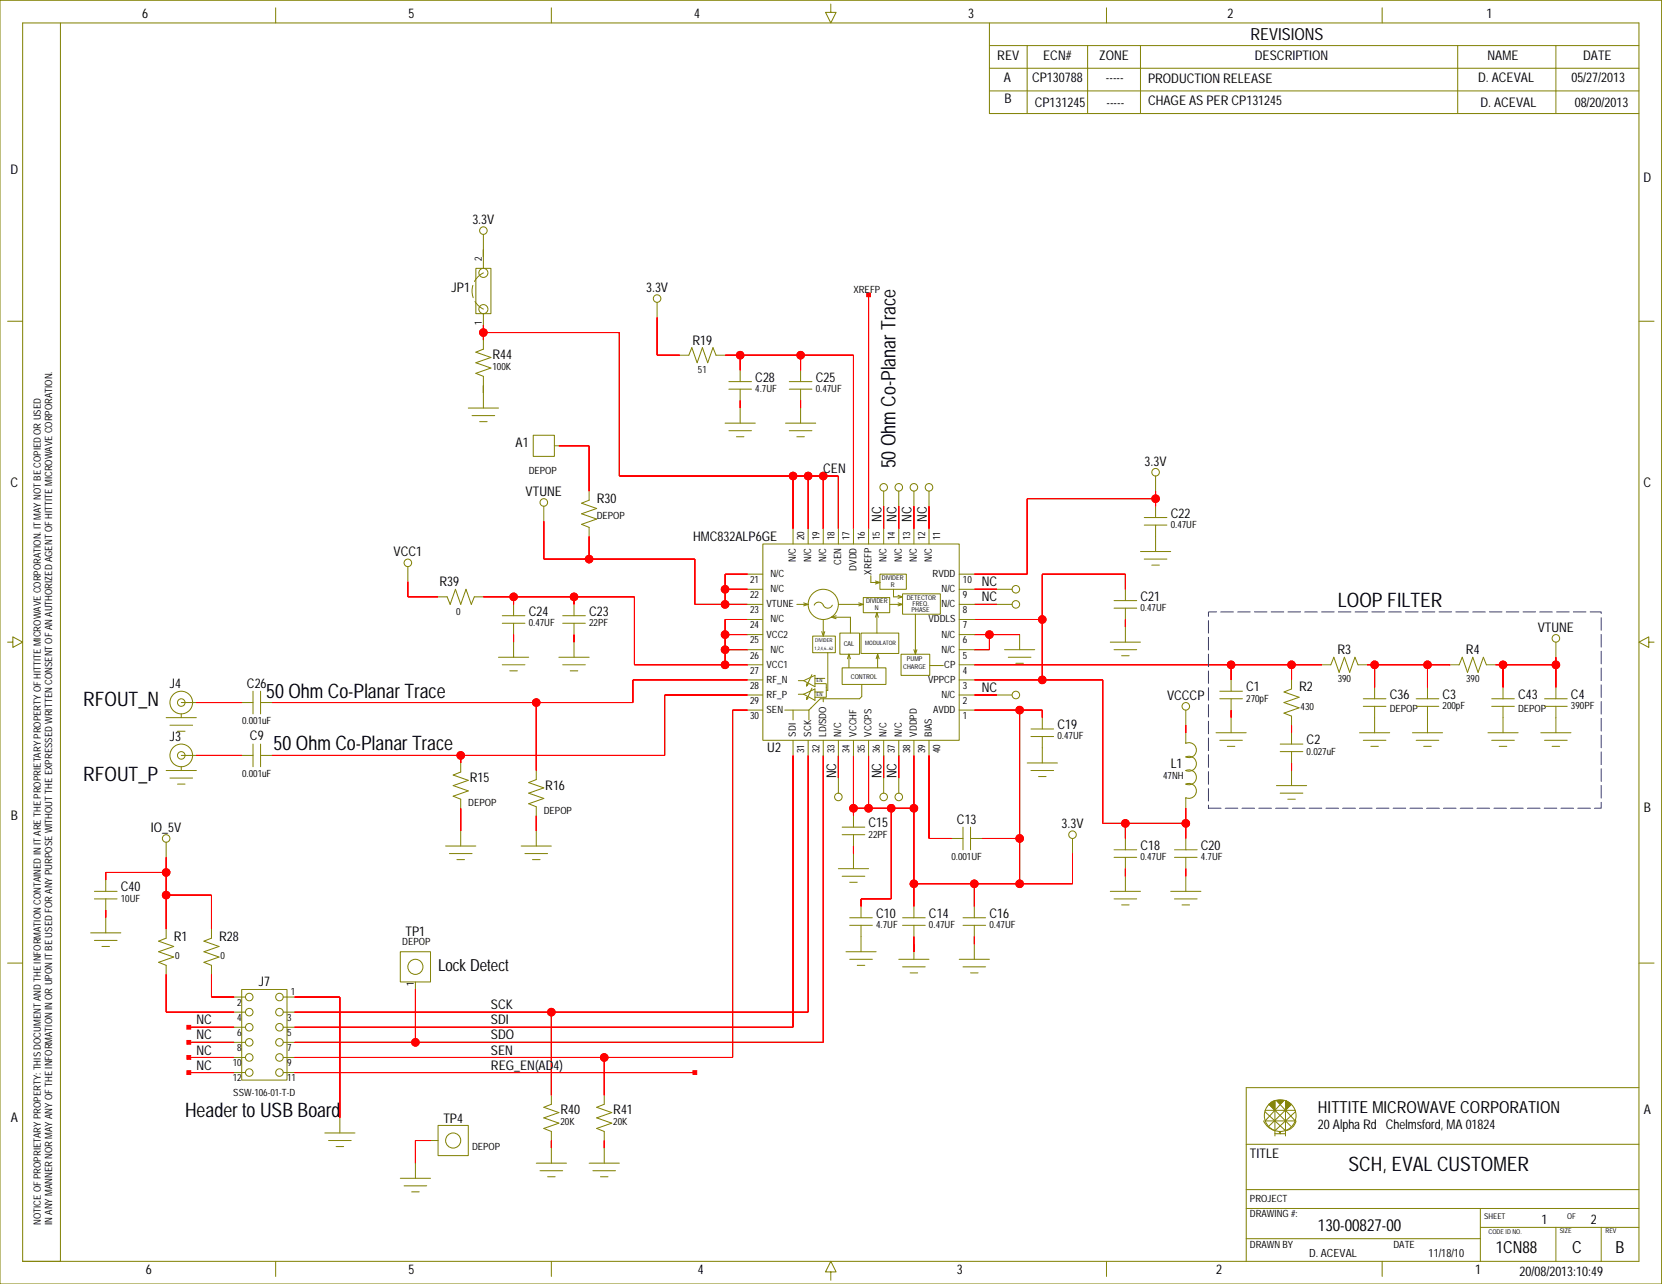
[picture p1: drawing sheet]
<svg xmlns="http://www.w3.org/2000/svg" width="559mm" height="432mm" viewBox="0 0 559 432" stroke-linecap="round" stroke-linejoin="round" font-family="sans-serif">
<g fill="none" stroke="#808000" stroke-width=".34">
<path d="M0 .1h558.7v431.7h-558.7zM7.6 7.7h543.5v416.5h-543.5zM20.3 7.7v416.5M92.7 2.6v5.1M185.4 2.6v5.1M279.3 1.4v2.8h1.8l-1.8 3.5-1.7-3.5h1.7M332.7 7.7v30.5h218.4M332.7 15.3h218.4M345.4 15.3v22.9M365.7 15.3v22.9M372 2.6v5.1M383.5 15.3v22.9"/>
<path d="M464.7 2.6v5.1M490.1 15.3v22.9M523.1 15.3v22.9M332.7 23h218.4M332.7 30.6h218.4M162.5 78.8v11.4M160 90.2h5.1v15.3h-5.1zM2.5 108h5.1M162.5 105.5v3.8M162.5 114.4v3l-2.5 1 5.1 1.8-5.1 1.8 5.1 1.8-5.1 1.7 2.5 1.1v10.6M220.9 101.7v5.1M228.5 119.5h3.1l1-2.6 1.8 5.1 1.8-5.1 1.7 5.1 1.8-5.1 1 2.6h3.1"/>
<path d="M551.1 108h5M157.4 137.2h10.2M158.7 139.8h7.6M245.1 130.9h7.6M245.1 128.3h7.6M248.9 124.5v3.8M248.9 130.9v3.8M248.9 137.2v5.1M265.4 130.9h7.6M265.4 128.3h7.6M269.2 124.5v3.8M269.2 130.9v3.8"/>
<path d="M269.2 137.2v5.1M161.3 141.8h2.5M170.1 143.6h.1M179.3 146.4h7.1v7.1h-7.1zM186.4 149.9h1.5M243.8 142.3h10.1M245.1 144.8h7.6M247.6 146.9h2.5M264.1 142.3h10.2M265.4 144.8h7.6M267.9 146.9h2.5M182.8 170.2v5.1"/>
<path d="M198.1 165.2v3l-2.6 1 5.1 1.8-5.1 1.8 5.1 1.8-5.1 1.7 2.6 1v3.1M266.6 177.9v5M271.7 177.9v5M276.8 177.9v5M281.9 177.9v5M287 177.9v5M292 177.9v5M297.1 165.2v5M297.1 177.9v5M302.2 165.2v5M302.2 177.9v5M307.3 165.2v5"/>
<path d="M307.3 177.9v5M312.3 165.2v5M312.3 177.9v5M384.7 176.6h7.6M384.7 174h7.6M388.5 160.1v5.1M388.5 170.2v3.8M388.5 176.6v8.9M137.1 190.6v5M251.4 198.2h5.1M251.4 193.1h5.1M256.5 182.9h66v66.1h-66z"/>
<path d="M292.8 193.6v2.3h3M294.3 195.4l1.5 .5M295.8 193.1h8.9v5.1h-8.9zM295.8 195.9l-1.5 .5M300.4 198.2v2.5h3.1M303.5 199.7h12.7v6.9h-12.7zM322.5 198.2h5.1M322.5 193.1h5.1M335.2 198.2h5.1M378.4 198.2v3.8M383.5 185.5h10.1M384.7 188h7.6"/>
<path d="M387.3 190h2.5M2.5 215.9h1.8v-1.7l3.3 1.7-3.3 1.8v-1.8M147.3 200.7h3l1 2.6 1.8-5.1 1.8 5.1 1.8-5.1 1.8 5.1 1-2.6h3M168.9 209.6h7.6M168.9 207.1h7.6M172.7 203.3v3.8M172.7 209.6v3.8M172.7 215.9v5.1M189.2 209.6h7.6M189.2 207.1h7.6M193 203.3v3.8M193 209.6v3.8"/>
<path d="M193 215.9v5.1M251.4 203.3h5.1M251.4 218.5h5.1M251.4 213.4h5.1M251.4 208.3h5.1M267.9 203.3h3.8M270.2 202.7l1.5 .6M271.7 203.3l-1.5 .5M273.2 213.9h7.7v5.6h-7.7zM273.8 203.5a1.72 1.72 0 0 1 1.7-1 1.72 1.72 0 0 1 1.5 1.4 1.65 1.65 0 0 0 2.8-.4M276.3 212.4l.5 1.5 .5-1.5M276.8 208.3v5.1"/>
<path d="M278.3 219.5v12.7h-.5M279.6 207.6l1.5 .5M279.6 207.6h6.3v5.3M281.1 207.1l-1.5 .5M281.9 203.3h8.4M282.4 212.9h6.6v7.1h-6.6zM288.7 202.7l1.6 .6M289.5 212.9h12.7v6.9h-12.7zM290.3 201h8.8v5h-8.8zM290.3 203.3l-1.6 .5M294.8 206l-.5 1.6M294.8 206l.5 1.6"/>
<path d="M294.8 206v6.9M299.1 203.3h4.4M301.9 200.2l1.6 .5M301.9 202.7l1.6 .6M303.5 200.7l-1.6 .5M303.5 203.3l-1.6 .5M307.3 218.5l.5 1.5M307.8 206.6v13.4M308.3 218.5l-.5 1.5M322.5 203.3h5.1M322.5 218.5h5.1M322.5 213.4h5.1"/>
<path d="M322.5 208.3h5.1M335.2 203.3h5.1M337.7 218.5h10.2M342.8 213.4v5.1M373.3 215.9h10.2M374.6 218.5h7.6M374.6 204.5h7.6M374.6 202h7.6M378.4 204.5v3.8M378.4 210.9v5M523.1 215.9v5.1M554.4 215.9v-1.7l-3.3 1.7 3.3 1.8v-1.8h1.7"/>
<path d="M60.9 236.3h5.1M81.3 236.3h3.8M85.1 232.5v7.6M87.6 232.5v7.6M87.6 236.3h3.8M167.6 221h10.2M168.9 223.6h7.6M171.4 225.6h2.6M187.9 221h10.2M189.2 223.6h7.6M191.7 225.6h2.6M251.4 233.7h5.1"/>
<path d="M251.4 223.6h5.1M251.4 228.6h5.1M251.4 238.8h5.1M263.8 238.8h8.2M266.6 238.8v3.3M268.4 233.5h1.8M268.4 228.9h1.8M270.2 233.5l3.8-1.8v3.8zM270.2 228.9l3.8-1.8v3.8zM271.2 229.9v.8M271.2 234.5v.7M271.7 234.7l-.5 .5"/>
<path d="M271.7 230.2l-.5 .5M272 238.8v3.3M273 231.4l-1.8 3.8M273 226.9l-1.8 3.8M274 232.7h2.8M274 229.9h3.8M274 228.1h3.3M276.8 235v1M277.8 230.2v4.3h-3.8M283.1 224.6h14.8v5.6h-14.8zM285.4 220v4.6M285.4 220l.5 1.5"/>
<path d="M285.4 220l-.5 1.5M289.7 230.2v4l-.7 .8h-13.2l-3.8 3.8M295.1 220v4.6M295.1 220l-.5 1.5M295.1 220l.5 1.5M303 220h9.6v7.1h-9.6zM312.6 223.8h4.6M322.5 233.7h5.1M322.5 223.6h5.1M322.5 228.6h5.1M322.5 238.8h5.1M335.2 233.7h5.1"/>
<path d="M339 221h7.6M341.6 223.1h2.5M377.1 220.5h2.5M398.7 238.8v5.1M410.1 235h7.6M410.1 232.5h7.6M413.9 228.6v3.9M413.9 235v3.8M434.2 228.6v3.1l-2.5 1 5.1 1.8-5.1 1.8 5.1 1.7-5.1 1.8 2.5 1v3.1M444.4 223.6h3l1.1-2.6 1.7 5.1 1.8-5.1 1.8 5.1 1.8-5.1 1 2.6h3M458.4 237.5h7.6M458.4 235h7.6"/>
<path d="M462.2 231.2v3.8M462.2 237.5v8.9M476.1 237.5h7.7M476.1 235h7.7M480 231.2v3.8M480 237.5v8.9M487.6 223.6h3l1-2.6 1.8 5.1 1.8-5.1 1.8 5.1 1.7-5.1 1.1 2.6h3M501.5 237.5h7.7M501.5 235h7.7M505.3 231.2v3.8M505.3 237.5v8.9M519.3 237.5h7.6"/>
<path d="M519.3 235h7.6M523.1 231.2v3.8M523.1 237.5v8.9M55.9 259.1h10.1M55.9 241.3h10.1M57.1 243.9h7.7M59.7 245.9h2.5M60.9 254h5.1M60.9 240.1v1.2M60.9 257.8v1.3M81.3 254h3.8M85.1 250.2v7.6"/>
<path d="M87.6 254h3.8M87.6 250.2v7.6M154.9 256.6v3l-2.5 1 5 1.8-5 1.8 5 1.8-5 1.8 2.5 1v3M180.3 259.1v3.1l-2.5 1 5 1.8-5 1.7 5 1.8-5 1.8 2.5 1v3.1M266.6 249v5M271.7 249v5M276.8 249v5M281.9 249v5M287 249v5M292 249v5M297.1 249v5M302.2 249v5"/>
<path d="M307.3 249v5M312.3 249v5M345.4 256.6h10.1M346.6 259.1h7.6M346.6 247.7h7.6M346.6 245.2h7.6M350.4 241.3v3.9M350.4 247.7v8.9M398.7 246.4v3.6a2.52 2.52 0 0 1 3.6 2.3 2.52 2.52 0 0 1-3.6 2.2 2.52 2.52 0 0 1 3.6 2.3 2.52 2.52 0 0 1-3.6 2.3 2.52 2.52 0 0 1 3.6 2.3 2.52 2.52 0 0 1-3.6 2.3 2.52 2.52 0 0 1 3.6 2.3 2.52 2.52 0 0 1-3.6 2.3v3.5M408.8 246.4h10.2M410.1 249h7.6M412.7 251h2.5"/>
<path d="M413.9 241.3v5.1M430.4 252.8h7.7M430.4 250.2h7.7M434.2 246.4v3.8M434.2 252.8v3.8M434.2 259.1v5.1M457.1 246.4h10.2M458.4 249h7.6M460.9 251h2.5M474.9 246.4h10.1M476.1 249h7.7M478.7 251h2.5"/>
<path d="M500.3 246.4h10.1M501.5 249h7.7M504.1 251h2.5M518 246.4h10.2M519.3 249h7.6M521.9 251h2.5M523.1 241.3h.1M57.1 261.7h7.7M59.7 263.7h2.5M154.9 279.4v5.1M180.3 279.4v5.1M281.9 261.7v5"/>
<path d="M283.1 278.2h7.7M287 274.4v3.8M297.1 261.7v5M302.2 261.7v5M323.8 278.2v7.6M326.3 278.2v7.6M349.2 261.2h2.5M429.2 264.2h10.1M430.4 266.7h7.7M433 268.8h2.5M31.7 299.7h7.7M35.6 295.9v3.8"/>
<path d="M55.9 283.2v5.1M149.8 284.5h10.2M151.1 287.1h7.6M153.6 289.1h2.6M175.2 284.5h10.2M176.5 287.1h7.6M179 289.1h2.6M281.9 292.1h10.1M283.1 294.7h7.7M283.1 280.7h7.7M285.7 296.7h2.5M287 280.7v3.8"/>
<path d="M287 287.1v5M320 282h3.8M326.3 282h3.8M360.6 282v5.1M373.3 299.7h10.2M374.6 288.3h7.6M374.6 285.8h7.6M378.4 282v3.8M378.4 288.3v3.8M378.4 294.7v5M393.6 299.7h10.2M394.9 288.3h7.6"/>
<path d="M394.9 285.8h7.6M398.7 282v3.8M398.7 288.3v3.8M398.7 294.7v5M30.5 313.7h10.1M31.7 302.3h7.7M31.7 316.3h7.7M34.3 318.3h2.5M35.6 302.3v3.8M35.6 308.6v5.1M55.9 312.4v3.1l-2.6 1 5.1 1.8-5.1 1.8 5.1 1.7-5.1 1.8 2.6 1v3.1M71.1 312.4v3.1l-2.5 1 5 1.8-5 1.8 5 1.7-5 1.8 2.5 1v3.1"/>
<path d="M285.7 311.2h7.6M285.7 308.6h7.6M289.5 304.8v3.8M289.5 311.2v8.9M303.5 311.2h7.6M303.5 308.6h7.6M307.3 304.8v3.8M307.3 311.2v3.8M307.3 317.5v5.1M323.8 311.2h7.6M323.8 308.6h7.6M327.6 304.8v3.8"/>
<path d="M327.6 311.2v3.8M327.6 317.5v5.1M374.6 302.3h7.6M377.1 304.3h2.5M394.9 302.3h7.6M397.4 304.3h2.6M2.5 323.9h5.1M78.7 335.3h3.8M81.3 332.8h15.2v30.4h-15.2zM95.2 335.3h3.8M134.6 320.1h10.1v10.1h-10.1zM137.1 337.8h.1"/>
<path d="M139.7 330.2v2.6M284.4 320.1h10.2M285.7 322.6h7.6M288.2 324.6h2.6M302.2 322.6h10.1M303.5 325.1h7.6M306 327.2h2.5M322.5 322.6h10.2M323.8 325.1h7.6M326.3 327.2h2.6M551.1 323.9h5M78.7 355.6h3.8"/>
<path d="M78.7 350.5h3.8M78.7 345.5h3.8M78.7 340.4h3.8M95.2 355.6h3.8M95.2 350.5h3.8M95.2 345.5h3.8M95.2 340.4h3.8M78.7 360.7h3.8M95.2 360.7h3.8M114.3 375.9v5.1M147.3 378.5h10.1v10.1h-10.1zM185.4 368.3v3.1l-2.6 1 5.1 1.8-5.1 1.7 5.1 1.8-5.1 1.8 2.6 1v3.1"/>
<path d="M203.2 368.3v3.1l-2.6 1 5.1 1.8-5.1 1.7 5.1 1.8-5.1 1.8 2.6 1v3.1M424.9 377l.7 1.2 1.1 1.1 1.9 .9M425.4 373.9l6.8 6.4a4.3 4.3 0 0 0 3.6-3.3M425.4 373.4h10.1M426.9 371.1h1.8M426.9 371.6h1.8M427.1 371.9h1.6M427.1 370.9h1.6M427.4 370.6h1.3M427.4 372.1h1.3M427.6 372.4h1.1M427.9 370.3h.8"/>
<path d="M427.9 372.6h.8M428.1 372.9h.6M428.4 370.1h.3v11.9M428.4 373.1h.3M428.7 371.4h-2.1l7.4 7.3M429.2 370.1l6.3 6.8h-10.1l6.3-6.8zM429.4 370.3h2M429.7 370.6h1.5M429.9 370.9h1M430.2 371.1h.5M432.2 373.1h.1M432.2 370.1h.1"/>
<path d="M432.2 371.9h1.5M432.2 370.3h.5M432.2 370.6h1M432.2 370.9h1.3M432.2 371.1h1.8M432.2 371.4h1.8M432.2 371.6h1.8M432.2 372.1h1.3M432.2 372.4h1M432.2 372.6h.8M432.2 372.9h.5M432.2 373.1h.3"/>
<path d="M432.2 370.1v11.9M434.2 371.4l-7.6 7.3M435.5 373.9l-6.8 6.3M551.1 365.8h-132.1v58.4M109.2 381h10.2M110.5 383.6h7.6M113 385.6h2.5M134.6 396.2h10.1M135.9 398.8h7.6M139.7 381h.1M139.7 391.2v5M144.7 383.6h2.6"/>
<path d="M180.3 391.2h10.2M181.6 393.7h7.6M184.1 395.7h2.5M185.4 386.1v5.1M198.1 391.2h10.1M199.3 393.7h7.7M201.9 395.7h2.5M203.2 386.1v5.1M419 384.8h132.1M428.7 381.3h1.5M430.2 381h.2l-.2 .3M430.2 380.8h.2"/>
<path d="M430.2 381.3v-.8h.2v.8h1.8M138.4 400.8h2.5M419 406.4h132.1M419 416.6h78.7M419 400.1h132.1M497.7 406.4v17.8M497.7 412.8h53.4M523.1 412.8v11.4M538.4 412.8v11.4M92.7 424.2v5.1M185.4 424.2v5.1M279.3 427.7h1.8l-1.8-3.5-1.7 3.5h1.7v2.8"/>
<path d="M372 424.2v5.1M464.7 424.2v5.1"/>
<circle cx="162.5" cy="77.6" r="1.27"/>
<circle cx="162.5" cy="91.8" r="1.52"/>
<circle cx="162.5" cy="104" r="1.52"/>
<circle cx="220.9" cy="100.4" r="1.27"/>
<circle cx="388.5" cy="158.8" r="1.27"/>
<circle cx="182.8" cy="169" r="1.27"/>
<circle cx="297.1" cy="163.9" r="1.27"/>
<circle cx="302.2" cy="163.9" r="1.27"/>
<circle cx="307.3" cy="163.9" r="1.27"/>
<circle cx="312.3" cy="163.9" r="1.27"/>
<circle cx="137.1" cy="189.3" r="1.27"/>
<circle cx="341.6" cy="198.2" r="1.27"/>
<circle cx="276.8" cy="203.3" r="5.1"/>
<circle cx="341.6" cy="203.3" r="1.27"/>
<circle cx="523.1" cy="214.7" r="1.27"/>
<circle cx="60.9" cy="236.3" r="3.8"/>
<circle cx="60.9" cy="236.3" r="1.27"/>
<circle cx="341.6" cy="233.7" r="1.27"/>
<circle cx="398.7" cy="237.5" r="1.27"/>
<circle cx="60.9" cy="254" r="3.8"/>
<circle cx="60.9" cy="254" r="1.27"/>
<circle cx="281.9" cy="268" r="1.27"/>
<circle cx="297.1" cy="268" r="1.27"/>
<circle cx="302.2" cy="268" r="1.27"/>
<circle cx="55.9" cy="282" r="1.27"/>
<circle cx="360.6" cy="280.7" r="1.27"/>
<circle cx="83.8" cy="335.3" r="1.27"/>
<circle cx="94" cy="335.3" r="1.27"/>
<circle cx="139.7" cy="325.1" r="2.54"/>
<circle cx="83.8" cy="350.5" r="1.27"/>
<circle cx="83.8" cy="345.5" r="1.27"/>
<circle cx="83.8" cy="355.6" r="1.27"/>
<circle cx="83.8" cy="340.4" r="1.27"/>
<circle cx="94" cy="350.5" r="1.27"/>
<circle cx="94" cy="355.6" r="1.27"/>
<circle cx="94" cy="345.5" r="1.27"/>
<circle cx="94" cy="340.4" r="1.27"/>
<circle cx="83.8" cy="360.7" r="1.27"/>
<circle cx="94" cy="360.7" r="1.27"/>
<circle cx="430.4" cy="375.2" r="5.3"/>
<circle cx="152.4" cy="383.6" r="2.54"/>
</g>
<path d="M162.5 91.8a6.8 6.8 0 0 0-3.8 6.1 6.8 6.8 0 0 0 3.8 6.1" fill="none" stroke="#808000" stroke-width=".34" stroke-dasharray="4.2 1.4"/>
<g fill="#f00" stroke="#f00" stroke-width=".34">
<path d="M480 223.6v7.6z" fill-rule="evenodd"/>
<path d="M462.2 223.6h17.8z" fill-rule="evenodd"/>
<path d="M480 223.6h7.6z" fill-rule="evenodd"/>
<path d="M462.2 223.6v7.6z" fill-rule="evenodd"/>
<path d="M459.6 223.6h2.6z" fill-rule="evenodd"/>
<path d="M297.1 170.2v7.7z" fill-rule="evenodd"/>
<path d="M302.2 254v7.7z" fill-rule="evenodd"/>
<path d="M297.1 254v7.7z" fill-rule="evenodd"/>
<path d="M327.6 198.2h7.6z" fill-rule="evenodd"/>
<path d="M327.6 203.3h7.6z" fill-rule="evenodd"/>
<path d="M327.6 233.7h7.6z" fill-rule="evenodd"/>
<path d="M302.2 170.2v7.7z" fill-rule="evenodd"/>
<path d="M307.3 170.2v7.7z" fill-rule="evenodd"/>
<path d="M312.3 170.2v7.7z" fill-rule="evenodd"/>
<path d="M281.9 254v7.7z" fill-rule="evenodd"/>
<path d="M198.1 180.4v7.6z" fill-rule="evenodd"/>
<path d="M243.8 203.3h7.6z" fill-rule="evenodd"/>
<path d="M243.8 198.2h7.6z" fill-rule="evenodd"/>
<path d="M243.8 193.1h7.6z" fill-rule="evenodd"/>
<path d="M243.8 193.1v5.1z" fill-rule="evenodd"/>
<path d="M243.8 198.2v5.1z" fill-rule="evenodd"/>
<path d="M233.6 203.3h10.2z" fill-rule="evenodd"/>
<path d="M233.6 188v15.3z" fill-rule="evenodd"/>
<path d="M198.1 188h35.5z" fill-rule="evenodd"/>
<path d="M182.8 188h15.3z" fill-rule="evenodd"/>
<path d="M182.8 175.3v12.7z" fill-rule="evenodd"/>
<path d="M523.1 221v2.6z" fill-rule="evenodd"/>
<path d="M505.3 223.6v7.6z" fill-rule="evenodd"/>
<path d="M502.8 223.6h2.5z" fill-rule="evenodd"/>
<path d="M505.3 223.6h17.8z" fill-rule="evenodd"/>
<path d="M523.1 223.6v7.6z" fill-rule="evenodd"/>
<path d="M162.5 200.7h10.2z" fill-rule="evenodd"/>
<path d="M243.8 223.6h7.6z" fill-rule="evenodd"/>
<path d="M243.8 218.5h7.6z" fill-rule="evenodd"/>
<path d="M243.8 213.4h7.6z" fill-rule="evenodd"/>
<path d="M243.8 208.3h7.6z" fill-rule="evenodd"/>
<path d="M243.8 208.3v5.1z" fill-rule="evenodd"/>
<path d="M243.8 218.5v5.1z" fill-rule="evenodd"/>
<path d="M243.8 213.4v5.1z" fill-rule="evenodd"/>
<path d="M213.3 223.6h30.5z" fill-rule="evenodd"/>
<path d="M193 200.7h20.3z" fill-rule="evenodd"/>
<path d="M193 200.7v2.6z" fill-rule="evenodd"/>
<path d="M172.7 200.7h20.3z" fill-rule="evenodd"/>
<path d="M172.7 200.7v2.6z" fill-rule="evenodd"/>
<path d="M213.3 200.7v22.9z" fill-rule="evenodd"/>
<path d="M198.1 149.9v15.3z" fill-rule="evenodd"/>
<path d="M187.9 149.9h10.2z" fill-rule="evenodd"/>
<path d="M71.1 327.7v7.6z" fill-rule="evenodd"/>
<path d="M71.1 335.3h7.6z" fill-rule="evenodd"/>
<path d="M434.2 243.9v2.5z" fill-rule="evenodd"/>
<path d="M327.6 213.4h5.1z" fill-rule="evenodd"/>
<path d="M327.6 218.5h5.1z" fill-rule="evenodd"/>
<path d="M332.7 213.4v5.1z" fill-rule="evenodd"/>
<path d="M332.7 213.4h10.1z" fill-rule="evenodd"/>
<path d="M327.6 315v2.5z" fill-rule="evenodd"/>
<path d="M398.7 292.1v2.6z" fill-rule="evenodd"/>
<path d="M248.9 134.7v2.5z" fill-rule="evenodd"/>
<path d="M413.9 238.8v2.5z" fill-rule="evenodd"/>
<path d="M35.6 306.1v2.5z" fill-rule="evenodd"/>
<path d="M139.7 383.6v7.6z" fill-rule="evenodd"/>
<path d="M139.7 383.6h5z" fill-rule="evenodd"/>
<path d="M172.7 213.4v2.5z" fill-rule="evenodd"/>
<path d="M193 213.4v2.5z" fill-rule="evenodd"/>
<path d="M307.3 317.5v2.6z" fill-rule="evenodd"/>
<path d="M307.3 315v5.1z" fill-rule="evenodd"/>
<path d="M434.2 256.6v2.5z" fill-rule="evenodd"/>
<path d="M378.4 208.3v2.6z" fill-rule="evenodd"/>
<path d="M378.4 292.1v2.6z" fill-rule="evenodd"/>
<path d="M269.2 134.7v2.5z" fill-rule="evenodd"/>
<path d="M114.3 335.3v40.6z" fill-rule="evenodd"/>
<path d="M99 335.3h15.3z" fill-rule="evenodd"/>
<path d="M287 284.5v2.6z" fill-rule="evenodd"/>
<path d="M180.3 274.4v5z" fill-rule="evenodd"/>
<path d="M154.9 271.8v7.6z" fill-rule="evenodd"/>
<path d="M203.2 383.6v2.5z" fill-rule="evenodd"/>
<path d="M185.4 383.6v2.5z" fill-rule="evenodd"/>
<path d="M312.3 254v28z" fill-rule="evenodd"/>
<path d="M312.3 282h7.7z" fill-rule="evenodd"/>
<path d="M55.9 327.7v12.7z" fill-rule="evenodd"/>
<path d="M55.9 340.4h22.8z" fill-rule="evenodd"/>
<path d="M327.6 223.6h86.3z" fill-rule="evenodd"/>
<path d="M413.9 223.6v5z" fill-rule="evenodd"/>
<path d="M413.9 223.6h20.3z" fill-rule="evenodd"/>
<path d="M434.2 223.6h10.2z" fill-rule="evenodd"/>
<path d="M434.2 223.6v5z" fill-rule="evenodd"/>
<path d="M185.4 340.4v27.9z" fill-rule="evenodd"/>
<path d="M99 340.4h86.4z" fill-rule="evenodd"/>
<path d="M271.7 254v86.4z" fill-rule="evenodd"/>
<path d="M185.4 340.4h86.3z" fill-rule="evenodd"/>
<path d="M266.6 254v91.5z" fill-rule="evenodd"/>
<path d="M99 345.5h167.6z" fill-rule="evenodd"/>
<path d="M203.2 355.6v12.7z" fill-rule="evenodd"/>
<path d="M99 355.6h104.2z" fill-rule="evenodd"/>
<path d="M246.3 238.8h5.1z" fill-rule="evenodd"/>
<path d="M246.3 238.8v116.8z" fill-rule="evenodd"/>
<path d="M203.2 355.6h43.1z" fill-rule="evenodd"/>
<path d="M276.8 254v96.5z" fill-rule="evenodd"/>
<path d="M139.7 350.5h137.1z" fill-rule="evenodd"/>
<path d="M99 350.5h40.7z" fill-rule="evenodd"/>
<path d="M139.7 332.8v17.7z" fill-rule="evenodd"/>
<path d="M66 254h15.3z" fill-rule="evenodd"/>
<path d="M154.9 254v2.6z" fill-rule="evenodd"/>
<path d="M91.4 254h63.5z" fill-rule="evenodd"/>
<path d="M154.9 254h68.6z" fill-rule="evenodd"/>
<path d="M223.5 233.7v20.3z" fill-rule="evenodd"/>
<path d="M223.5 233.7h27.9z" fill-rule="evenodd"/>
<path d="M180.3 236.3v22.8z" fill-rule="evenodd"/>
<path d="M91.4 236.3h88.9z" fill-rule="evenodd"/>
<path d="M180.3 236.3h32.5z" fill-rule="evenodd"/>
<path d="M212.8 228.6v7.7z" fill-rule="evenodd"/>
<path d="M212.8 228.6h38.6z" fill-rule="evenodd"/>
<path d="M66 236.3h15.3z" fill-rule="evenodd"/>
<path d="M287 119.5v58.4z" fill-rule="evenodd"/>
<path d="M269.2 119.5h17.8z" fill-rule="evenodd"/>
<path d="M243.8 119.5h5.1z" fill-rule="evenodd"/>
<path d="M269.2 119.5v5z" fill-rule="evenodd"/>
<path d="M248.9 119.5h20.3z" fill-rule="evenodd"/>
<path d="M248.9 119.5v5z" fill-rule="evenodd"/>
<path d="M327.6 238.8h15.2z" fill-rule="evenodd"/>
<path d="M287 254v17.8z" fill-rule="evenodd"/>
<path d="M292 254v17.8z" fill-rule="evenodd"/>
<path d="M307.3 254v17.8z" fill-rule="evenodd"/>
<path d="M360.6 287.1v10.1z" fill-rule="evenodd"/>
<path d="M342.8 297.2h17.8z" fill-rule="evenodd"/>
<path d="M287 271.8v2.6z" fill-rule="evenodd"/>
<path d="M289.5 302.3v2.5z" fill-rule="evenodd"/>
<path d="M330.1 282h12.7z" fill-rule="evenodd"/>
<path d="M327.6 297.2v7.6z" fill-rule="evenodd"/>
<path d="M307.3 297.2v7.6z" fill-rule="evenodd"/>
<path d="M299.7 271.8v30.5z" fill-rule="evenodd"/>
<path d="M307.3 271.8v25.4z" fill-rule="evenodd"/>
<path d="M350.4 238.8v2.5z" fill-rule="evenodd"/>
<path d="M342.8 238.8h7.6z" fill-rule="evenodd"/>
<path d="M327.6 297.2h15.2z" fill-rule="evenodd"/>
<path d="M307.3 297.2h20.3z" fill-rule="evenodd"/>
<path d="M289.5 302.3h10.2z" fill-rule="evenodd"/>
<path d="M299.7 271.8h7.6z" fill-rule="evenodd"/>
<path d="M287 271.8h5z" fill-rule="evenodd"/>
<path d="M292 271.8h7.7z" fill-rule="evenodd"/>
<path d="M342.8 282v15.2z" fill-rule="evenodd"/>
<path d="M342.8 238.8v43.2z" fill-rule="evenodd"/>
<path d="M327.6 193.1h17.8z" fill-rule="evenodd"/>
<path d="M345.4 167.7h43.1z" fill-rule="evenodd"/>
<path d="M388.5 165.2v2.5z" fill-rule="evenodd"/>
<path d="M388.5 167.7v2.5z" fill-rule="evenodd"/>
<path d="M345.4 167.7v25.4z" fill-rule="evenodd"/>
<path d="M220.9 119.5h7.6z" fill-rule="evenodd"/>
<path d="M220.9 106.8v12.7z" fill-rule="evenodd"/>
<path d="M398.7 243.9v2.5z" fill-rule="evenodd"/>
<path d="M137.1 200.7h10.2z" fill-rule="evenodd"/>
<path d="M137.1 195.6v5.1z" fill-rule="evenodd"/>
<path d="M292 99.1v78.8z" fill-rule="evenodd"/>
<path d="M291.4 98.5h1.3v1.3h-1.3z" fill-rule="evenodd"/>
<path d="M350.4 208.3v20.3z" fill-rule="evenodd"/>
<path d="M327.6 208.3h22.8z" fill-rule="evenodd"/>
<path d="M350.4 193.1h28z" fill-rule="evenodd"/>
<path d="M378.4 193.1v5.1z" fill-rule="evenodd"/>
<path d="M350.4 193.1v15.2z" fill-rule="evenodd"/>
<path d="M327.6 228.6h22.8z" fill-rule="evenodd"/>
<path d="M398.7 271.8v5.1z" fill-rule="evenodd"/>
<path d="M350.4 228.6h20.4z" fill-rule="evenodd"/>
<path d="M370.8 228.6v48.3z" fill-rule="evenodd"/>
<path d="M370.8 276.9h7.6z" fill-rule="evenodd"/>
<path d="M398.7 276.9v5.1z" fill-rule="evenodd"/>
<path d="M378.4 276.9h20.3z" fill-rule="evenodd"/>
<path d="M378.4 276.9v5.1z" fill-rule="evenodd"/>
<path d="M63.5 355.6h15.2z" fill-rule="evenodd"/>
<path d="M62.9 355h1.2v1.3h-1.2z" fill-rule="evenodd"/>
<path d="M63.5 350.5h15.2z" fill-rule="evenodd"/>
<path d="M62.9 349.9h1.2v1.3h-1.2z" fill-rule="evenodd"/>
<path d="M63.5 345.5h15.2z" fill-rule="evenodd"/>
<path d="M62.9 344.8h1.2v1.3h-1.2z" fill-rule="evenodd"/>
<path d="M63.5 360.7h15.2z" fill-rule="evenodd"/>
<path d="M62.9 360.1h1.2v1.2h-1.2z" fill-rule="evenodd"/>
<path d="M208.2 111.8v48.3z" fill-rule="evenodd"/>
<path d="M208.2 160.1h58.4z" fill-rule="evenodd"/>
<path d="M271.7 160.1v17.8z" fill-rule="evenodd"/>
<path d="M276.8 160.1v17.8z" fill-rule="evenodd"/>
<path d="M281.9 160.1v17.8z" fill-rule="evenodd"/>
<path d="M276.8 160.1h5.1z" fill-rule="evenodd"/>
<path d="M271.7 160.1h5.1z" fill-rule="evenodd"/>
<path d="M266.6 160.1h5.1z" fill-rule="evenodd"/>
<path d="M266.6 160.1v17.8z" fill-rule="evenodd"/>
<path d="M162.5 111.8v2.6z" fill-rule="evenodd"/>
<path d="M162.5 109.3v2.5z" fill-rule="evenodd"/>
<path d="M162.5 111.8h45.7z" fill-rule="evenodd"/>
<path d="M99 360.7h134.6z" fill-rule="evenodd"/>
<path d="M233 360.1h1.3v1.2h-1.3z" fill-rule="evenodd"/>
<path d="M71.1 301v11.4z" fill-rule="evenodd"/>
<path d="M55.9 301h15.2z" fill-rule="evenodd"/>
<path d="M55.9 301v11.4z" fill-rule="evenodd"/>
<path d="M35.6 293.4v2.5z" fill-rule="evenodd"/>
<path d="M35.6 293.4h20.3z" fill-rule="evenodd"/>
<path d="M55.9 288.3v5.1z" fill-rule="evenodd"/>
<path d="M55.9 293.4v7.6z" fill-rule="evenodd"/>
<circle cx="480" cy="223.6" r="1.27"/>
<circle cx="462.2" cy="223.6" r="1.27"/>
<circle cx="243.8" cy="198.2" r="1.27"/>
<circle cx="243.8" cy="203.3" r="1.27"/>
<circle cx="198.1" cy="188" r="1.27"/>
<circle cx="505.3" cy="223.6" r="1.27"/>
<circle cx="523.1" cy="223.6" r="1.27"/>
<circle cx="243.8" cy="218.5" r="1.27"/>
<circle cx="243.8" cy="213.4" r="1.27"/>
<circle cx="243.8" cy="223.6" r="1.27"/>
<circle cx="193" cy="200.7" r="1.27"/>
<circle cx="172.7" cy="200.7" r="1.27"/>
<circle cx="332.7" cy="213.4" r="1.27"/>
<circle cx="413.9" cy="223.6" r="1.27"/>
<circle cx="434.2" cy="223.6" r="1.27"/>
<circle cx="185.4" cy="340.4" r="1.27"/>
<circle cx="203.2" cy="355.6" r="1.27"/>
<circle cx="139.7" cy="350.5" r="1.27"/>
<circle cx="154.9" cy="254" r="1.27"/>
<circle cx="180.3" cy="236.3" r="1.27"/>
<circle cx="269.2" cy="119.5" r="1.27"/>
<circle cx="248.9" cy="119.5" r="1.27"/>
<circle cx="307.3" cy="297.2" r="1.27"/>
<circle cx="327.6" cy="297.2" r="1.27"/>
<circle cx="307.3" cy="271.8" r="1.27"/>
<circle cx="287" cy="271.8" r="1.27"/>
<circle cx="292" cy="271.8" r="1.27"/>
<circle cx="299.7" cy="271.8" r="1.27"/>
<circle cx="342.8" cy="297.2" r="1.27"/>
<circle cx="342.8" cy="282" r="1.27"/>
<circle cx="342.8" cy="238.8" r="1.27"/>
<circle cx="388.5" cy="167.7" r="1.27"/>
<circle cx="350.4" cy="208.3" r="1.27"/>
<circle cx="350.4" cy="228.6" r="1.27"/>
<circle cx="398.7" cy="276.9" r="1.27"/>
<circle cx="378.4" cy="276.9" r="1.27"/>
<circle cx="276.8" cy="160.1" r="1.27"/>
<circle cx="271.7" cy="160.1" r="1.27"/>
<circle cx="266.6" cy="160.1" r="1.27"/>
<circle cx="162.5" cy="111.8" r="1.27"/>
<circle cx="55.9" cy="301" r="1.27"/>
<circle cx="55.9" cy="293.4" r="1.27"/>
</g>
<g fill="none" stroke="#f00" stroke-width=".34">
<path d="M292 99.1v78.8M162.5 111.8h45.7v48.3h73.7v17.8M162.5 109.3v5.1M220.9 106.8v12.7h7.6M243.8 119.5h43.2v58.4M248.9 119.5v5M269.2 119.5v5M248.9 134.7v2.5M269.2 134.7v2.5M187.9 149.9h10.2v15.3M182.8 175.3v12.7h50.8v15.3h17.8M266.6 160.1v17.8"/>
<path d="M271.7 160.1v17.8M276.8 160.1v17.8M297.1 170.2v7.7M302.2 170.2v7.7M307.3 170.2v7.7M312.3 170.2v7.7M388.5 167.7h-43.1v25.4h-17.8M388.5 165.2v5M137.1 195.6v5.1h10.2M198.1 180.4v7.6M243.8 198.2h7.6M251.4 193.1h-7.6v10.2"/>
<path d="M327.6 198.2h7.6M378.4 198.2v-5.1h-28v35.5M388.5 180.4h.1M162.5 200.7h50.8v22.9h38.1M172.7 200.7v2.6M172.7 213.4v2.5M193 200.7v2.6M193 213.4v2.5M243.8 218.5h7.6M243.8 213.4h7.6M251.4 208.3h-7.6v15.3M327.6 203.3h7.6"/>
<path d="M327.6 213.4h15.2M327.6 208.3h22.8M332.7 213.4v5.1h-5.1M378.4 208.3v2.6M66 236.3h15.3M180.3 236.3v22.8M251.4 233.7h-27.9v20.3h-132.1M251.4 238.8h-5.1v116.8h-147.3M251.4 228.6h-38.6v7.7h-121.4M327.6 223.6h116.8M327.6 233.7h7.6M327.6 238.8h22.8v2.5"/>
<path d="M327.6 228.6h43.2v48.3h27.9M342.8 238.8v58.4M413.9 223.6v5M413.9 238.8v2.5M434.2 223.6v5M459.6 223.6h28M462.2 223.6v7.6M480 223.6v7.6M502.8 223.6h20.3M505.3 223.6v7.6M523.1 221v10.2M66 254h15.3"/>
<path d="M154.9 254v2.6M266.6 254v91.5h-167.6M271.7 254v86.4h-172.7M276.8 254v96.5h-177.8M281.9 254v7.7M287 254v20.4M292 254v17.8M297.1 254v7.7M302.2 254v7.7M307.3 254v50.8M312.3 254v28h7.7M350.4 251.5h.1"/>
<path d="M398.7 243.9v2.5M434.2 243.9v2.5M434.2 256.6v2.5M462.2 241.3h.1M480 241.3h.1M505.3 241.3h.1M154.9 271.8v7.6M180.3 274.4v5M287 271.8h20.3M299.7 271.8v30.5h-10.2v2.5M378.4 276.9v5.1M398.7 271.8v10.2"/>
<path d="M55.9 293.4h-20.3v2.5M55.9 288.3v24.1M287 284.5v2.6M327.6 297.2v7.6M330.1 282h12.7M360.6 287.1v10.1h-53.3M378.4 292.1v2.6M398.7 292.1v2.6M35.6 306.1v2.5M55.9 301h15.2v11.4M289.5 315h.1M307.3 315v5.1"/>
<path d="M327.6 315v2.5M55.9 327.7v12.7h22.8M71.1 327.7v7.6h7.6M99 335.3h15.3v40.6M139.7 332.8v17.7M63.5 345.5h15.2M63.5 355.6h15.2M63.5 350.5h15.2M185.4 340.4v27.9M203.2 355.6v12.7M63.5 360.7h15.2M99 360.7h134.6"/>
<path d="M144.7 383.6h-5v7.6M185.4 383.6v2.5M203.2 383.6v2.5"/>
<circle cx="162.5" cy="111.8" r="1.27"/>
<circle cx="248.9" cy="119.5" r="1.27"/>
<circle cx="269.2" cy="119.5" r="1.27"/>
<circle cx="266.6" cy="160.1" r="1.27"/>
<circle cx="271.7" cy="160.1" r="1.27"/>
<circle cx="276.8" cy="160.1" r="1.27"/>
<circle cx="388.5" cy="167.7" r="1.27"/>
<circle cx="198.1" cy="188" r="1.27"/>
<circle cx="243.8" cy="198.2" r="1.27"/>
<circle cx="172.7" cy="200.7" r="1.27"/>
<circle cx="193" cy="200.7" r="1.27"/>
<circle cx="243.8" cy="203.3" r="1.27"/>
<circle cx="243.8" cy="218.5" r="1.27"/>
<circle cx="243.8" cy="213.4" r="1.27"/>
<circle cx="332.7" cy="213.4" r="1.27"/>
<circle cx="350.4" cy="208.3" r="1.27"/>
<circle cx="180.3" cy="236.3" r="1.27"/>
<circle cx="243.8" cy="223.6" r="1.27"/>
<circle cx="342.8" cy="238.8" r="1.27"/>
<circle cx="350.4" cy="228.6" r="1.27"/>
<circle cx="413.9" cy="223.6" r="1.27"/>
<circle cx="434.2" cy="223.6" r="1.27"/>
<circle cx="462.2" cy="223.6" r="1.27"/>
<circle cx="480" cy="223.6" r="1.27"/>
<circle cx="505.3" cy="223.6" r="1.27"/>
<circle cx="523.1" cy="223.6" r="1.27"/>
<circle cx="154.9" cy="254" r="1.27"/>
<circle cx="287" cy="271.8" r="1.27"/>
<circle cx="292" cy="271.8" r="1.27"/>
<circle cx="299.7" cy="271.8" r="1.27"/>
<circle cx="307.3" cy="271.8" r="1.27"/>
<circle cx="378.4" cy="276.9" r="1.27"/>
<circle cx="398.7" cy="276.9" r="1.27"/>
<circle cx="55.9" cy="293.4" r="1.27"/>
<circle cx="307.3" cy="297.2" r="1.27"/>
<circle cx="327.6" cy="297.2" r="1.27"/>
<circle cx="342.8" cy="282" r="1.27"/>
<circle cx="342.8" cy="297.2" r="1.27"/>
<circle cx="55.9" cy="301" r="1.27"/>
<circle cx="139.7" cy="350.5" r="1.27"/>
<circle cx="185.4" cy="340.4" r="1.27"/>
<circle cx="203.2" cy="355.6" r="1.27"/>
</g>
<g fill="#808000" stroke="#808000" stroke-width=".34">
<path d="M162.5 129.6v2.5z" fill-rule="evenodd"/>
<path d="M162.5 83.9v2.5z" fill-rule="evenodd"/>
</g>
<path d="M406.3 205.8h132.1v66h-132.1z" fill="none" stroke="#00f" stroke-width=".34" stroke-dasharray="4.2 1.4"/>
<g font-size="6.7">
<text x="301" y="157.5" transform="rotate(-90 301 157.5)">50 Ohm Co-Planar Trace</text>
<text x="449.9" y="204.1">LOOP FILTER</text>
<text x="27.9" y="237.4">RFOUT_N</text>
<text x="89.5" y="234.6">50 Ohm Co-Planar Trace</text>
<text x="92" y="252.4">50 Ohm Co-Planar Trace</text>
<text x="27.9" y="262.7">RFOUT_P</text>
<text x="62.2" y="375.7">Header to USB Board</text>
<text x="453.4" y="393.7">SCH, EVAL CUSTOMER</text>
</g>
<g font-size="5.6">
<text x="420.4" y="13.4">REVISIONS</text>
<text x="147.3" y="326.5">Lock Detect</text>
<text x="443.1" y="374.2">HITTITE MICROWAVE CORPORATION</text>
<text x="443.1" y="414.1">130-00827-00</text>
<text x="502.9" y="421.3">1CN88</text>
<text x="528.6" y="421.3">C</text>
<text x="543.2" y="421.3">B</text>
</g>
<g font-size="4.5">
<text x="47.8" y="6">6</text>
<text x="137.4" y="6">5</text>
<text x="233.4" y="6">4</text>
<text x="325.6" y="6">3</text>
<text x="412.7" y="6">2</text>
<text x="499.8" y="6">1</text>
<text x="335.3" y="20.2">REV</text>
<text x="350.7" y="20.2">ECN#</text>
<text x="369.6" y="20.2">ZONE</text>
<text x="421.9" y="20.2">DESCRIPTION</text>
<text x="500.1" y="20.2">NAME</text>
<text x="532.3" y="20.2">DATE</text>
<text x="337.6" y="27.6">A</text>
<text x="347" y="27.6">CP130788</text>
<text x="371.8" y="27.6">-----</text>
<text x="386" y="28.1">PRODUCTION RELEASE</text>
<text x="496.9" y="27.6">D. ACEVAL</text>
<text x="528.3" y="27.6">05/27/2013</text>
<text x="337.7" y="34.7">B</text>
<text x="347.9" y="36">CP131245</text>
<text x="372" y="36">-----</text>
<text x="386" y="35.4">CHAGE AS PER CP131245</text>
<text x="497.7" y="36">D. ACEVAL</text>
<text x="529.5" y="36">08/20/2013</text>
<text x="3.5" y="58.6">D</text>
<text x="552.5" y="61.1">D</text>
<text x="158.8" y="75.3">3.3V</text>
<text x="151.8" y="98.2">JP1</text>
<text x="217.2" y="98.2">3.3V</text>
<text x="232.9" y="115.9">R19</text>
<text x="165.6" y="120.8">R44</text>
<text x="253.9" y="128.4">C28</text>
<text x="274.3" y="128.4">C25</text>
<text x="173.4" y="150.2">A1</text>
<text x="276.8" y="159.1">CEN</text>
<text x="384.8" y="156.6">3.3V</text>
<text x="3.5" y="163.9">C</text>
<text x="176.7" y="166.7">VTUNE</text>
<text x="552.5" y="163.9">C</text>
<text x="200.6" y="169">R30</text>
<text x="296.3" y="175.4" transform="rotate(-90 296.3 175.4)">NC</text>
<text x="301.4" y="175.4" transform="rotate(-90 301.4 175.4)">NC</text>
<text x="306.5" y="175.4" transform="rotate(-90 306.5 175.4)">NC</text>
<text x="311.6" y="175.4" transform="rotate(-90 311.6 175.4)">NC</text>
<text x="393.6" y="174.1">C22</text>
<text x="233.1" y="181.8">HMC832ALP6GE</text>
<text x="132.3" y="187">VCC1</text>
<text x="147.8" y="197">R39</text>
<text x="330.1" y="197">NC</text>
<text x="330.1" y="202.1">NC</text>
<text x="383.5" y="202">C21</text>
<text x="177.8" y="207.1">C24</text>
<text x="198.1" y="207.1">C23</text>
<text x="517" y="212.4">VTUNE</text>
<text x="449.7" y="220.1">R3</text>
<text x="492.9" y="220.1">R4</text>
<text x="57.1" y="231.5">J4</text>
<text x="83" y="231.2">C26</text>
<text x="330.1" y="232.6">NC</text>
<text x="419" y="232.5">C1</text>
<text x="436.8" y="232.5">R2</text>
<text x="392.4" y="235.3">VCCCP</text>
<text x="467.3" y="235">C36</text>
<text x="485" y="235">C3</text>
<text x="510.4" y="235">C43</text>
<text x="528.2" y="235">C4</text>
<text x="355.5" y="245.2">C19</text>
<text x="57.1" y="249.3">J3</text>
<text x="84" y="249">C9</text>
<text x="439.3" y="250.3">C2</text>
<text x="258" y="252.8">U2</text>
<text x="158" y="263">R15</text>
<text x="281.1" y="261.7" transform="rotate(-90 281.1 261.7)">NC</text>
<text x="296.3" y="261.7" transform="rotate(-90 296.3 261.7)">NC</text>
<text x="301.4" y="261.7" transform="rotate(-90 301.4 261.7)">NC</text>
<text x="393.6" y="258.2">L1</text>
<text x="183.3" y="265.5">R16</text>
<text x="3.6" y="275.7">B</text>
<text x="552.6" y="273.1">B</text>
<text x="50.8" y="279.7">IO_5V</text>
<text x="292" y="278.2">C15</text>
<text x="321.7" y="276.9">C13</text>
<text x="356.9" y="278.5">3.3V</text>
<text x="383.5" y="285.8">C18</text>
<text x="403.8" y="285.8">C20</text>
<text x="40.6" y="299.8">C40</text>
<text x="294.6" y="308.7">C10</text>
<text x="312.3" y="308.7">C14</text>
<text x="332.7" y="308.7">C16</text>
<text x="58.4" y="316.3">R1</text>
<text x="73.6" y="316.3">R28</text>
<text x="136.4" y="314.9">TP1</text>
<text x="87" y="331.6">J7</text>
<text x="165.1" y="339.4">SCK</text>
<text x="66" y="344.5">NC</text>
<text x="165.1" y="344.5">SDI</text>
<text x="66" y="349.6">NC</text>
<text x="165.1" y="349.6">SDO</text>
<text x="66" y="354.6">NC</text>
<text x="66" y="359.7">NC</text>
<text x="165.1" y="354.6">SEN</text>
<text x="165.1" y="359.7">REG_EN(AD4)</text>
<text x="3.6" y="377.3">A</text>
<text x="149.1" y="377.8">TP4</text>
<text x="188.4" y="374.7">R40</text>
<text x="206.2" y="374.7">R41</text>
<text x="552.6" y="374.7">A</text>
<text x="443.1" y="379.5">20 Alpha Rd Chelmsford, MA 01824</text>
<text x="420.3" y="389.4">TITLE</text>
<text x="518.3" y="411.5">1</text>
<text x="534.8" y="411.5">2</text>
<text x="49" y="428.5">6</text>
<text x="137.4" y="428.5">5</text>
<text x="234.7" y="428.5">4</text>
<text x="321.8" y="428.5">3</text>
<text x="408.9" y="428.5">2</text>
<text x="496" y="428.5">1</text>
<text x="510.9" y="429.1">20/08/2013:10:49</text>
</g>
<g font-size="3.8">
<text x="440.2" y="422.8">D. ACEVAL</text>
<text x="480.3" y="422.8">11/18/10</text>
</g>
<g font-size="3.4">
<text x="161.9" y="87.9" transform="rotate(-90 161.9 87.9)">2</text>
<text x="287" y="98.4">XREFP</text>
<text x="161.9" y="109.3" transform="rotate(-90 161.9 109.3)">1</text>
<text x="165.6" y="124.5">100K</text>
<text x="234.7" y="125.3">51</text>
<text x="253.9" y="131.9">4.7UF</text>
<text x="274.3" y="131.9">0.47UF</text>
<text x="177.8" y="159.4">DEPOP</text>
<text x="200.6" y="174.6">DEPOP</text>
<text x="393.6" y="177.6">0.47UF</text>
<text x="270.4" y="181.7" transform="rotate(-90 270.4 181.7)">20</text>
<text x="275.5" y="181.7" transform="rotate(-90 275.5 181.7)">19</text>
<text x="280.6" y="181.7" transform="rotate(-90 280.6 181.7)">18</text>
<text x="285.7" y="181.7" transform="rotate(-90 285.7 181.7)">17</text>
<text x="290.7" y="181.7" transform="rotate(-90 290.7 181.7)">16</text>
<text x="295.8" y="181.7" transform="rotate(-90 295.8 181.7)">15</text>
<text x="300.9" y="181.7" transform="rotate(-90 300.9 181.7)">14</text>
<text x="306" y="181.7" transform="rotate(-90 306 181.7)">13</text>
<text x="311.1" y="181.7" transform="rotate(-90 311.1 181.7)">12</text>
<text x="316.1" y="181.7" transform="rotate(-90 316.1 181.7)">11</text>
<text x="267.6" y="188.9" transform="rotate(-90 267.6 188.9)">N/C</text>
<text x="272.7" y="188.9" transform="rotate(-90 272.7 188.9)">N/C</text>
<text x="277.8" y="188.9" transform="rotate(-90 277.8 188.9)">N/C</text>
<text x="282.9" y="189.9" transform="rotate(-90 282.9 189.9)">CEN</text>
<text x="287.9" y="191.9" transform="rotate(-90 287.9 191.9)">DVDD</text>
<text x="298.1" y="188.9" transform="rotate(-90 298.1 188.9)">N/C</text>
<text x="303.2" y="188.9" transform="rotate(-90 303.2 188.9)">N/C</text>
<text x="308.3" y="188.9" transform="rotate(-90 308.3 188.9)">N/C</text>
<text x="313.3" y="188.9" transform="rotate(-90 313.3 188.9)">N/C</text>
<text x="252.2" y="196.1">21</text>
<text x="259" y="194.1">N/C</text>
<text x="293" y="193.2" transform="rotate(-90 293 193.2)">XREFP</text>
<text x="313.6" y="194.1">RVDD</text>
<text x="323.8" y="196.1">10</text>
<text x="252.2" y="201.1">22</text>
<text x="259" y="199.2">N/C</text>
<text x="316.6" y="199.2">N/C</text>
<text x="323.8" y="201.1">9</text>
<text x="153.4" y="206.8">0</text>
<text x="252.2" y="206.2">23</text>
<text x="257.8" y="204.2">VTUNE</text>
<text x="259" y="209.3">N/C</text>
<text x="312.2" y="209.3">VDDLS</text>
<text x="316.6" y="204.2">N/C</text>
<text x="323.8" y="206.2">8</text>
<text x="383.5" y="205.5">0.47UF</text>
<text x="177.8" y="210.6">0.47UF</text>
<text x="198.1" y="210.6">22PF</text>
<text x="252.2" y="211.3">24</text>
<text x="257.8" y="214.4">VCC2</text>
<text x="316.6" y="214.4">N/C</text>
<text x="323.8" y="211.3">7</text>
<text x="252.2" y="221.5">26</text>
<text x="252.2" y="216.4">25</text>
<text x="259" y="219.5">N/C</text>
<text x="316.6" y="219.5">N/C</text>
<text x="323.8" y="216.4">6</text>
<text x="323.8" y="221.5">5</text>
<text x="252.2" y="226.5">27</text>
<text x="257.8" y="224.6">VCC1</text>
<text x="317.5" y="224.6">CP</text>
<text x="323.8" y="226.5">4</text>
<text x="252.2" y="231.6">28</text>
<text x="257.8" y="229.6">RF_N</text>
<text x="312.1" y="229.6">VPPCP</text>
<text x="323.8" y="231.6">3</text>
<text x="449.8" y="229.4">390</text>
<text x="492.9" y="229.4">390</text>
<text x="252.2" y="236.7">29</text>
<text x="257.8" y="234.7">RF_P</text>
<text x="257.8" y="239.8">SEN</text>
<text x="313.7" y="239.8">AVDD</text>
<text x="316.6" y="234.7">N/C</text>
<text x="323.8" y="236.7">2</text>
<text x="419" y="236">270pF</text>
<text x="437.3" y="238.8">430</text>
<text x="467.3" y="239.3">DEPOP</text>
<text x="485" y="238.5">200pF</text>
<text x="510.4" y="239.3">DEPOP</text>
<text x="528.2" y="238.5">390PF</text>
<text x="81.4" y="243.6">0.001uF</text>
<text x="252.2" y="241.8">30</text>
<text x="323.8" y="241.8">1</text>
<text x="267.6" y="247.7" transform="rotate(-90 267.6 247.7)">SDI</text>
<text x="272.7" y="247.7" transform="rotate(-90 272.7 247.7)">SCK</text>
<text x="277.8" y="247.7" transform="rotate(-90 277.8 247.7)">LD/SDO</text>
<text x="282.9" y="247.7" transform="rotate(-90 282.9 247.7)">N/C</text>
<text x="287.9" y="247.7" transform="rotate(-90 287.9 247.7)">VCCHF</text>
<text x="293" y="247.7" transform="rotate(-90 293 247.7)">VCCPS</text>
<text x="298.1" y="247.7" transform="rotate(-90 298.1 247.7)">N/C</text>
<text x="303.2" y="247.7" transform="rotate(-90 303.2 247.7)">N/C</text>
<text x="308.3" y="247.7" transform="rotate(-90 308.3 247.7)">VDDPD</text>
<text x="313.3" y="247.7" transform="rotate(-90 313.3 247.7)">BIAS</text>
<text x="355.5" y="248.7">0.47UF</text>
<text x="270.4" y="253.2" transform="rotate(-90 270.4 253.2)">31</text>
<text x="275.5" y="253.2" transform="rotate(-90 275.5 253.2)">32</text>
<text x="280.6" y="253.2" transform="rotate(-90 280.6 253.2)">33</text>
<text x="285.7" y="253.2" transform="rotate(-90 285.7 253.2)">34</text>
<text x="290.7" y="253.2" transform="rotate(-90 290.7 253.2)">35</text>
<text x="295.8" y="253.2" transform="rotate(-90 295.8 253.2)">36</text>
<text x="300.9" y="253.2" transform="rotate(-90 300.9 253.2)">37</text>
<text x="306" y="253.2" transform="rotate(-90 306 253.2)">38</text>
<text x="311.1" y="253.2" transform="rotate(-90 311.1 253.2)">39</text>
<text x="316.1" y="253.2" transform="rotate(-90 316.1 253.2)">40</text>
<text x="439.3" y="253.8">0.027uF</text>
<text x="81.4" y="261.4">0.001uF</text>
<text x="391.1" y="262.1">47NH</text>
<text x="157.4" y="271.1">DEPOP</text>
<text x="182.8" y="273.6">DEPOP</text>
<text x="292" y="281.7">22PF</text>
<text x="319.9" y="289.3">0.001UF</text>
<text x="383.5" y="289.3">0.47UF</text>
<text x="403.8" y="289.3">4.7UF</text>
<text x="40.6" y="303.3">10UF</text>
<text x="135.3" y="318">DEPOP</text>
<text x="294.6" y="312.2">4.7UF</text>
<text x="312.3" y="312.2">0.47UF</text>
<text x="332.7" y="312.2">0.47UF</text>
<text x="58.9" y="322.6">0</text>
<text x="74.2" y="322.6">0</text>
<text x="97.8" y="334.5">1</text>
<text x="139.1" y="331.7" transform="rotate(-90 139.1 331.7)">1</text>
<text x="79.8" y="338.3">2</text>
<text x="79.8" y="343.3">4</text>
<text x="96.5" y="343.3">3</text>
<text x="79.8" y="348.4">6</text>
<text x="79.8" y="353.5">8</text>
<text x="96.5" y="348.4">5</text>
<text x="96.5" y="353.5">7</text>
<text x="78.3" y="358.6">10</text>
<text x="96.5" y="358.6">9</text>
<text x="78.3" y="363.7">12</text>
<text x="96.5" y="363.7">11</text>
<text x="78.4" y="368.7">SSW-106-01-T-D</text>
<text x="188.4" y="378.4">20K</text>
<text x="206.2" y="378.4">20K</text>
<text x="158.7" y="386.6">DEPOP</text>
<text x="420.3" y="404.3">PROJECT</text>
<text x="13.7" y="412" transform="rotate(-90 13.7 412)">NOTICE OF PROPRIETARY PROPERTY: THIS DOCUMENT AND THE INFORMATION CONTAINED IN IT ARE THE PROPRIETARY PROPERTY OF HITTITE MICROWAVE CORPORATION. IT MAY NOT BE COPIED OR USED</text>
<text x="17.5" y="412" transform="rotate(-90 17.5 412)">IN ANY MANNER NOR MAY ANY OF THE INFORMATION IN OR UPON IT BE USED FOR ANY PURPOSE WITHOUT THE EXPRESSED WRITTEN CONSENT OF AN AUTHORIZED AGENT OF HITTITE MICROWAVE CORPORATION.</text>
<text x="420.3" y="409.4">DRAWING #:</text>
<text x="420.3" y="419.6">DRAWN BY</text>
<text x="468.5" y="419.6">DATE</text>
</g>
<g font-size="2.7">
<text x="499" y="410">SHEET</text>
<text x="526.9" y="410">OF</text>
</g>
<g font-size="2.2">
<text x="296.5" y="195">DIVIDER</text>
<text x="299.5" y="197.3">R</text>
<text x="291.2" y="202.9">DIVIDER</text>
<text x="304.9" y="201.6">DETECTOR</text>
<text x="306.8" y="203.7">FREQ.</text>
<text x="294.2" y="205.2">N</text>
<text x="306.5" y="205.9">PHASE</text>
<text x="283.7" y="217.1">CAL</text>
<text x="303.7" y="225">CHARGE</text>
<text x="304.9" y="222.4">PUMP</text>
<text x="286.1" y="228.3">CONTROL</text>
<text x="500.5" y="414.9">CODE ID NO.</text>
<text x="524.4" y="414.7">SIZE</text>
<text x="539.8" y="414.7">REV</text>
</g>
<text font-size="2" x="290.9" y="217.1">MODULATOR</text>
<g font-size="1.8">
<text x="274.1" y="216">DIVIDER</text>
<text x="274.5" y="229.5">EN</text>
<text x="274.5" y="234">EN</text>
</g>
<text font-size="1.6" x="273.9" y="218.4">1,2,4,6...62</text>
</svg>
